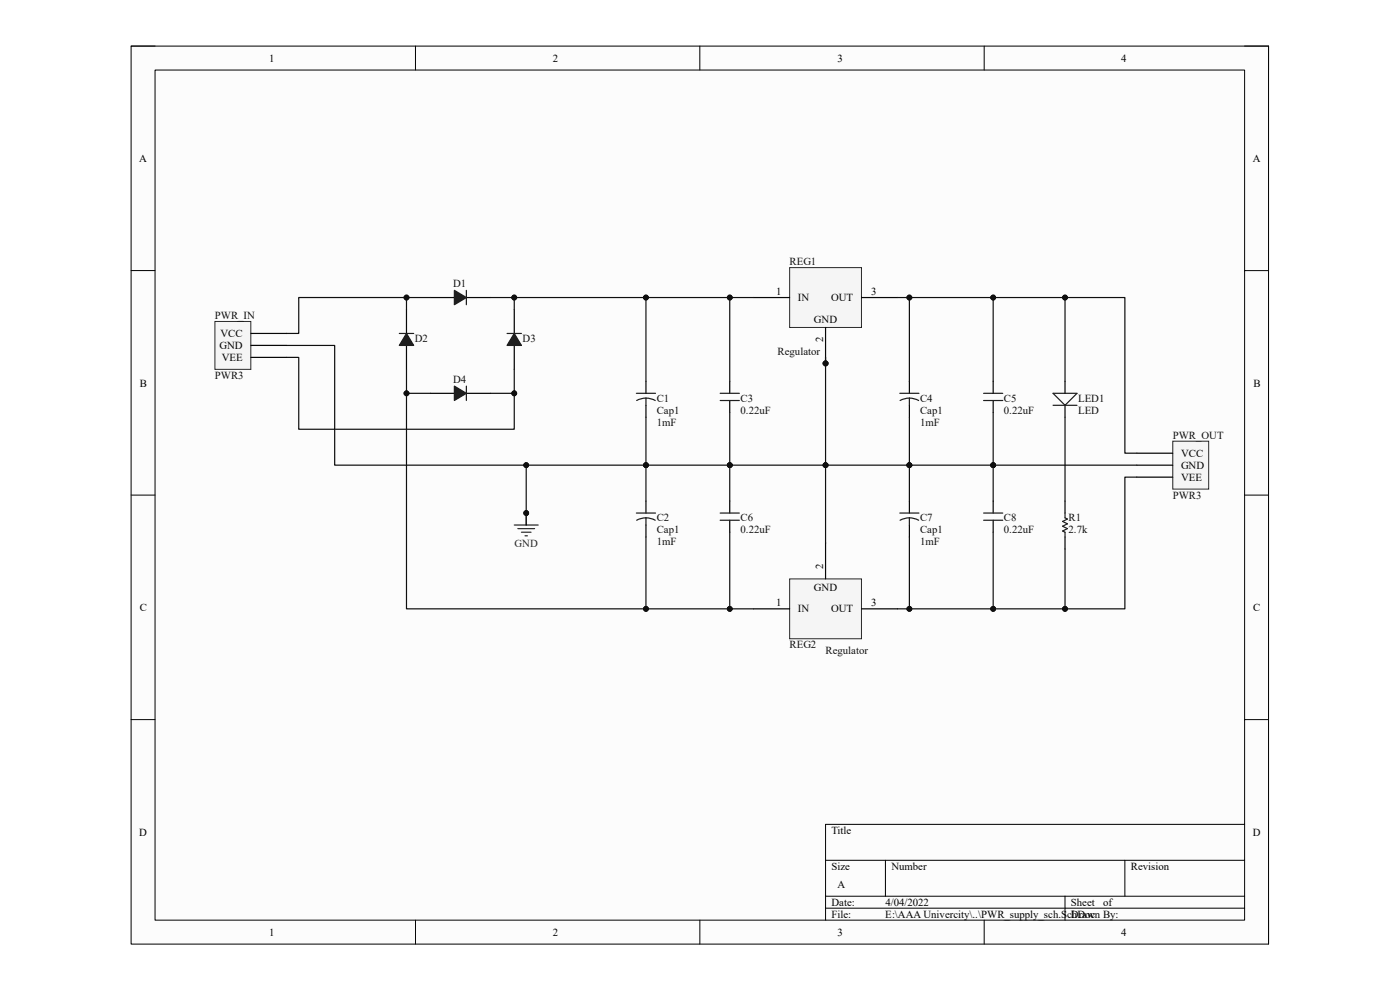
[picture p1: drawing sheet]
<svg xmlns="http://www.w3.org/2000/svg" width="297mm" height="210mm" viewBox="0 0 297 210" stroke-linecap="round" stroke-linejoin="round" font-family="sans-serif">
<path d="M27.8 9.8h241.3v190.5h-241.3z" fill-rule="evenodd" fill="#fcfcfc"/>
<path d="M27.8 9.8h241.3v190.5h-241.3z" fill="none" stroke="#000" stroke-width=".21"/>
<path d="M32.9 14.9h231.1v180.3h-231.1z" fill-rule="evenodd" fill="#fcfcfc"/>
<g fill="none" stroke="#000" stroke-width=".21">
<path d="M27.8 9.8h5.1M32.9 14.9h231.1v180.3h-231.1zM88.1 9.8v5.1M148.5 9.8v5.1M208.8 9.8v5.1M264 9.8h5.1v5.1M27.8 57.4h5.1M264 57.4h5.1M27.8 105h5.1M264 105h5.1M27.8 152.7h5.1M264 152.7h5.1"/>
<path d="M264 174.9h-88.9v20.3M88.1 195.2v5.1M148.5 195.2v5.1M175.1 182.5h88.9M175.1 190.1h88.9M175.1 192.7h88.9M187.8 182.5v7.6M208.8 195.2v5.1M225.9 190.1v5.1M238.6 182.5v7.6M269.1 195.2v5.1"/>
</g>
<path d="M45.6 68.2h7.6v10.2h-7.6z" fill-rule="evenodd" fill="#f5f5f5"/>
<path d="M45.6 68.2h7.6v10.2h-7.6z" fill="none" stroke="#262626" stroke-width=".21"/>
<path d="M53.2 70.7h7.6M53.2 73.3h7.6M53.2 75.8h7.6M91.3 63.1h5.1M98.9 63.1h5.1" fill="none" stroke="#000" stroke-width=".25"/>
<path d="M96.4 61.6l2.5 1.5-2.5 1.5z" fill="#1c1c1c"/>
<path d="M96.4 61.6l2.5 1.5-2.5 1.5zM98.9 61.6v3" fill="none" stroke="#1c1c1c" stroke-width=".25"/>
<path d="M109.1 65.7v5M109.1 73.3v5.1" fill="none" stroke="#000" stroke-width=".25"/>
<path d="M109.1 70.7l1.5 2.6h-3z" fill="#1c1c1c"/>
<path d="M107.6 70.7h3M109.1 70.7l1.5 2.6h-3z" fill="none" stroke="#1c1c1c" stroke-width=".25"/>
<path d="M91.3 83.4h5.1M98.9 83.4h5.1" fill="none" stroke="#000" stroke-width=".25"/>
<path d="M96.4 81.9l2.5 1.5-2.5 1.6z" fill="#1c1c1c"/>
<path d="M96.4 81.9l2.5 1.5-2.5 1.6zM98.9 81.9v3.1" fill="none" stroke="#1c1c1c" stroke-width=".25"/>
<path d="M86.2 65.7v5M86.2 73.3v5.1" fill="none" stroke="#000" stroke-width=".25"/>
<path d="M86.2 70.7l1.6 2.6h-3.1z" fill="#1c1c1c"/>
<path d="M84.7 70.7h3.1M86.2 70.7l1.6 2.6h-3.1zM135 83.4h4.1M137 84.5l1.3 .1 .7 .4M137 84.5l-1.2 .1-.7 .4M137 84.5v1.5M135 108.8h4.1M137 109.9l1.3 .1 .7 .4M137 109.9l-1.2 .1-.7 .4M137 109.9v1.5" fill="none" stroke="#1c1c1c" stroke-width=".25"/>
<path d="M137 80.9v2.5M137 86v2.5M137 106.3v2.5M137 111.4v2.5" fill="none" stroke="#000" stroke-width=".25"/>
<path d="M109.1 111.4h5.1M109.9 112.1h3.5M110.6 112.9h2.1M111.4 113.7h.5M111.6 108.8v2.6" fill="none" stroke="#262626" stroke-width=".25"/>
<circle cx="111.6" cy="108.8" r=".51" fill="#0e0e0e"/>
<circle cx="111.6" cy="108.8" r=".51" fill="none" stroke="#0e0e0e" stroke-width=".21"/>
<path d="M154.8 80.9v2.5M154.8 85v2.5M225.9 80.9v2.5M225.9 86v2.5M154.8 106.3v2.5M154.8 110.4v2.5" fill="none" stroke="#000" stroke-width=".25"/>
<path d="M152.8 85h4.1M152.8 83.4h4.1M223.4 83.4h5.1l-2.6 2.6zM223.4 86h5.1M152.8 110.4h4.1M152.8 108.8h4.1" fill="none" stroke="#1c1c1c" stroke-width=".25"/>
<circle cx="175.1" cy="77.1" r=".51" fill="#0e0e0e"/>
<circle cx="175.1" cy="77.1" r=".51" fill="none" stroke="#0e0e0e" stroke-width=".21"/>
<path d="M167.5 56.8h15.3v12.7h-15.3z" fill-rule="evenodd" fill="#f5f5f5"/>
<path d="M167.5 56.8h15.3v12.7h-15.3z" fill="none" stroke="#262626" stroke-width=".21"/>
<path d="M175.1 69.5v7.6" fill="none" stroke="#000" stroke-width=".25"/>
<circle cx="175.1" cy="77.1" r=".51" fill="#0e0e0e"/>
<circle cx="175.1" cy="77.1" r=".51" fill="none" stroke="#0e0e0e" stroke-width=".21"/>
<path d="M159.9 63.1h7.6M182.8 63.1h7.6" fill="none" stroke="#000" stroke-width=".25"/>
<path d="M167.5 122.8h15.3v12.7h-15.3z" fill-rule="evenodd" fill="#f5f5f5"/>
<path d="M167.5 122.8h15.3v12.7h-15.3z" fill="none" stroke="#262626" stroke-width=".21"/>
<path d="M192.9 80.9v2.5M192.9 86v2.5M210.7 80.9v2.5M210.7 85v2.5M175.1 115.2v7.6M192.9 106.3v2.5M192.9 111.4v2.5M210.7 106.3v2.5M210.7 110.4v2.5M159.9 129.2h7.6M182.8 129.2h7.6" fill="none" stroke="#000" stroke-width=".25"/>
<path d="M190.9 83.4h4.1M192.9 84.5h.8l1.2 .5M192.9 84.5h-.8l-1.1 .5M192.9 84.5v1.5M208.7 83.4h4M208.7 85h4M190.9 108.8h4.1M192.9 109.9h.8l1.2 .5M192.9 109.9h-.8l-1.1 .5M192.9 109.9v1.5M208.7 108.8h4M208.7 110.4h4" fill="none" stroke="#1c1c1c" stroke-width=".25"/>
<path d="M248.8 93.6h7.6v10.2h-7.6z" fill-rule="evenodd" fill="#f5f5f5"/>
<path d="M248.8 93.6h7.6v10.2h-7.6z" fill="none" stroke="#262626" stroke-width=".21"/>
<path d="M241.2 96.1h7.6M241.2 98.7h7.6M225.9 106.3v2.5M225.9 113.9v2.6M241.2 101.2h7.6" fill="none" stroke="#000" stroke-width=".25"/>
<path d="M225.9 108.8v1.1l.6 .2-1.1 .5 1.1 .5-1.1 .5 1.1 .5-1.1 .5 .5 .3v1" fill="none" stroke="#1c1c1c" stroke-width=".25"/>
<path d="M60.8 75.8h2.6v15.3h45.7v-7.7" fill="none" stroke="#0e0e0e" stroke-width=".25"/>
<circle cx="109.1" cy="83.4" r=".51" fill="#0e0e0e"/>
<circle cx="109.1" cy="83.4" r=".51" fill="none" stroke="#0e0e0e" stroke-width=".21"/>
<path d="M91.3 63.1h-5.1v2.6" fill="none" stroke="#0e0e0e" stroke-width=".25"/>
<circle cx="86.2" cy="63.1" r=".51" fill="#0e0e0e"/>
<circle cx="86.2" cy="63.1" r=".51" fill="none" stroke="#0e0e0e" stroke-width=".21"/>
<path d="M86.2 78.4v5h5.1" fill="none" stroke="#0e0e0e" stroke-width=".25"/>
<circle cx="86.2" cy="83.4" r=".51" fill="#0e0e0e"/>
<circle cx="86.2" cy="83.4" r=".51" fill="none" stroke="#0e0e0e" stroke-width=".21"/>
<path d="M109.1 78.4v5h-5.1" fill="none" stroke="#0e0e0e" stroke-width=".25"/>
<circle cx="109.1" cy="83.4" r=".51" fill="#0e0e0e"/>
<circle cx="109.1" cy="83.4" r=".51" fill="none" stroke="#0e0e0e" stroke-width=".21"/>
<path d="M86.2 63.1h-22.8v7.6h-2.6" fill="none" stroke="#0e0e0e" stroke-width=".25"/>
<circle cx="86.2" cy="63.1" r=".51" fill="#0e0e0e"/>
<circle cx="86.2" cy="63.1" r=".51" fill="none" stroke="#0e0e0e" stroke-width=".21"/>
<path d="M137 88.5v17.8" fill="none" stroke="#0e0e0e" stroke-width=".25"/>
<circle cx="137" cy="98.7" r=".51" fill="#0e0e0e"/>
<circle cx="137" cy="98.7" r=".51" fill="none" stroke="#0e0e0e" stroke-width=".21"/>
<path d="M109.1 63.1v2.6" fill="none" stroke="#0e0e0e" stroke-width=".25"/>
<circle cx="109.1" cy="63.1" r=".51" fill="#0e0e0e"/>
<circle cx="109.1" cy="63.1" r=".51" fill="none" stroke="#0e0e0e" stroke-width=".21"/>
<path d="M104 63.1h33v17.8" fill="none" stroke="#0e0e0e" stroke-width=".25"/>
<circle cx="109.1" cy="63.1" r=".51" fill="#0e0e0e"/>
<circle cx="109.1" cy="63.1" r=".51" fill="none" stroke="#0e0e0e" stroke-width=".21"/>
<circle cx="137" cy="63.1" r=".51" fill="#0e0e0e"/>
<circle cx="137" cy="63.1" r=".51" fill="none" stroke="#0e0e0e" stroke-width=".21"/>
<path d="M60.8 73.3h10.2v25.4h66" fill="none" stroke="#0e0e0e" stroke-width=".25"/>
<circle cx="111.6" cy="98.7" r=".51" fill="#0e0e0e"/>
<circle cx="111.6" cy="98.7" r=".51" fill="none" stroke="#0e0e0e" stroke-width=".21"/>
<circle cx="137" cy="98.7" r=".51" fill="#0e0e0e"/>
<circle cx="137" cy="98.7" r=".51" fill="none" stroke="#0e0e0e" stroke-width=".21"/>
<path d="M111.6 98.7v12.7" fill="none" stroke="#0e0e0e" stroke-width=".25"/>
<circle cx="111.6" cy="108.8" r=".51" fill="#0e0e0e"/>
<circle cx="111.6" cy="108.8" r=".51" fill="none" stroke="#0e0e0e" stroke-width=".21"/>
<circle cx="111.6" cy="98.7" r=".51" fill="#0e0e0e"/>
<circle cx="111.6" cy="98.7" r=".51" fill="none" stroke="#0e0e0e" stroke-width=".21"/>
<path d="M86.2 83.4v45.8h50.8v-15.3" fill="none" stroke="#0e0e0e" stroke-width=".25"/>
<circle cx="137" cy="129.2" r=".51" fill="#0e0e0e"/>
<circle cx="137" cy="129.2" r=".51" fill="none" stroke="#0e0e0e" stroke-width=".21"/>
<circle cx="86.2" cy="83.4" r=".51" fill="#0e0e0e"/>
<circle cx="86.2" cy="83.4" r=".51" fill="none" stroke="#0e0e0e" stroke-width=".21"/>
<path d="M137 63.1h17.8v17.8" fill="none" stroke="#0e0e0e" stroke-width=".25"/>
<circle cx="137" cy="63.1" r=".51" fill="#0e0e0e"/>
<circle cx="137" cy="63.1" r=".51" fill="none" stroke="#0e0e0e" stroke-width=".21"/>
<circle cx="154.8" cy="63.1" r=".51" fill="#0e0e0e"/>
<circle cx="154.8" cy="63.1" r=".51" fill="none" stroke="#0e0e0e" stroke-width=".21"/>
<path d="M154.8 87.5v18.8" fill="none" stroke="#0e0e0e" stroke-width=".25"/>
<circle cx="154.8" cy="98.7" r=".51" fill="#0e0e0e"/>
<circle cx="154.8" cy="98.7" r=".51" fill="none" stroke="#0e0e0e" stroke-width=".21"/>
<path d="M154.8 112.9v16.3h-17.8" fill="none" stroke="#0e0e0e" stroke-width=".25"/>
<circle cx="154.8" cy="129.2" r=".51" fill="#0e0e0e"/>
<circle cx="154.8" cy="129.2" r=".51" fill="none" stroke="#0e0e0e" stroke-width=".21"/>
<circle cx="137" cy="129.2" r=".51" fill="#0e0e0e"/>
<circle cx="137" cy="129.2" r=".51" fill="none" stroke="#0e0e0e" stroke-width=".21"/>
<path d="M137 98.7h17.8" fill="none" stroke="#0e0e0e" stroke-width=".25"/>
<circle cx="137" cy="98.7" r=".51" fill="#0e0e0e"/>
<circle cx="137" cy="98.7" r=".51" fill="none" stroke="#0e0e0e" stroke-width=".21"/>
<circle cx="154.8" cy="98.7" r=".51" fill="#0e0e0e"/>
<circle cx="154.8" cy="98.7" r=".51" fill="none" stroke="#0e0e0e" stroke-width=".21"/>
<path d="M154.8 63.1h5.1" fill="none" stroke="#0e0e0e" stroke-width=".25"/>
<circle cx="154.8" cy="63.1" r=".51" fill="#0e0e0e"/>
<circle cx="154.8" cy="63.1" r=".51" fill="none" stroke="#0e0e0e" stroke-width=".21"/>
<path d="M154.8 129.2h5.1" fill="none" stroke="#0e0e0e" stroke-width=".25"/>
<circle cx="154.8" cy="129.2" r=".51" fill="#0e0e0e"/>
<circle cx="154.8" cy="129.2" r=".51" fill="none" stroke="#0e0e0e" stroke-width=".21"/>
<path d="M175.1 75.8v39.4" fill="none" stroke="#0e0e0e" stroke-width=".25"/>
<circle cx="175.1" cy="98.7" r=".51" fill="#0e0e0e"/>
<circle cx="175.1" cy="98.7" r=".51" fill="none" stroke="#0e0e0e" stroke-width=".21"/>
<circle cx="175.1" cy="77.1" r=".51" fill="#0e0e0e"/>
<circle cx="175.1" cy="77.1" r=".51" fill="none" stroke="#0e0e0e" stroke-width=".21"/>
<path d="M154.8 98.7h20.3" fill="none" stroke="#0e0e0e" stroke-width=".25"/>
<circle cx="154.8" cy="98.7" r=".51" fill="#0e0e0e"/>
<circle cx="154.8" cy="98.7" r=".51" fill="none" stroke="#0e0e0e" stroke-width=".21"/>
<circle cx="175.1" cy="98.7" r=".51" fill="#0e0e0e"/>
<circle cx="175.1" cy="98.7" r=".51" fill="none" stroke="#0e0e0e" stroke-width=".21"/>
<path d="M190.4 63.1h2.5v17.8" fill="none" stroke="#0e0e0e" stroke-width=".25"/>
<circle cx="192.9" cy="63.1" r=".51" fill="#0e0e0e"/>
<circle cx="192.9" cy="63.1" r=".51" fill="none" stroke="#0e0e0e" stroke-width=".21"/>
<path d="M192.9 88.5v17.8" fill="none" stroke="#0e0e0e" stroke-width=".25"/>
<circle cx="192.9" cy="98.7" r=".51" fill="#0e0e0e"/>
<circle cx="192.9" cy="98.7" r=".51" fill="none" stroke="#0e0e0e" stroke-width=".21"/>
<path d="M192.9 113.9v15.3h-2.5" fill="none" stroke="#0e0e0e" stroke-width=".25"/>
<circle cx="192.9" cy="129.2" r=".51" fill="#0e0e0e"/>
<circle cx="192.9" cy="129.2" r=".51" fill="none" stroke="#0e0e0e" stroke-width=".21"/>
<path d="M175.1 98.7h17.8" fill="none" stroke="#0e0e0e" stroke-width=".25"/>
<circle cx="175.1" cy="98.7" r=".51" fill="#0e0e0e"/>
<circle cx="175.1" cy="98.7" r=".51" fill="none" stroke="#0e0e0e" stroke-width=".21"/>
<circle cx="192.9" cy="98.7" r=".51" fill="#0e0e0e"/>
<circle cx="192.9" cy="98.7" r=".51" fill="none" stroke="#0e0e0e" stroke-width=".21"/>
<path d="M192.9 63.1h17.8v17.8" fill="none" stroke="#0e0e0e" stroke-width=".25"/>
<circle cx="192.9" cy="63.1" r=".51" fill="#0e0e0e"/>
<circle cx="192.9" cy="63.1" r=".51" fill="none" stroke="#0e0e0e" stroke-width=".21"/>
<circle cx="210.7" cy="63.1" r=".51" fill="#0e0e0e"/>
<circle cx="210.7" cy="63.1" r=".51" fill="none" stroke="#0e0e0e" stroke-width=".21"/>
<path d="M210.7 87.5v18.8" fill="none" stroke="#0e0e0e" stroke-width=".25"/>
<circle cx="210.7" cy="98.7" r=".51" fill="#0e0e0e"/>
<circle cx="210.7" cy="98.7" r=".51" fill="none" stroke="#0e0e0e" stroke-width=".21"/>
<path d="M210.7 112.9v16.3h-17.8" fill="none" stroke="#0e0e0e" stroke-width=".25"/>
<circle cx="210.7" cy="129.2" r=".51" fill="#0e0e0e"/>
<circle cx="210.7" cy="129.2" r=".51" fill="none" stroke="#0e0e0e" stroke-width=".21"/>
<circle cx="192.9" cy="129.2" r=".51" fill="#0e0e0e"/>
<circle cx="192.9" cy="129.2" r=".51" fill="none" stroke="#0e0e0e" stroke-width=".21"/>
<path d="M192.9 98.7h17.8" fill="none" stroke="#0e0e0e" stroke-width=".25"/>
<circle cx="192.9" cy="98.7" r=".51" fill="#0e0e0e"/>
<circle cx="192.9" cy="98.7" r=".51" fill="none" stroke="#0e0e0e" stroke-width=".21"/>
<circle cx="210.7" cy="98.7" r=".51" fill="#0e0e0e"/>
<circle cx="210.7" cy="98.7" r=".51" fill="none" stroke="#0e0e0e" stroke-width=".21"/>
<path d="M210.7 63.1h15.2v17.8" fill="none" stroke="#0e0e0e" stroke-width=".25"/>
<circle cx="210.7" cy="63.1" r=".51" fill="#0e0e0e"/>
<circle cx="210.7" cy="63.1" r=".51" fill="none" stroke="#0e0e0e" stroke-width=".21"/>
<circle cx="225.9" cy="63.1" r=".51" fill="#0e0e0e"/>
<circle cx="225.9" cy="63.1" r=".51" fill="none" stroke="#0e0e0e" stroke-width=".21"/>
<path d="M225.9 63.1h12.7v33h2.6" fill="none" stroke="#0e0e0e" stroke-width=".25"/>
<circle cx="225.9" cy="63.1" r=".51" fill="#0e0e0e"/>
<circle cx="225.9" cy="63.1" r=".51" fill="none" stroke="#0e0e0e" stroke-width=".21"/>
<path d="M210.7 98.7h30.5" fill="none" stroke="#0e0e0e" stroke-width=".25"/>
<circle cx="210.7" cy="98.7" r=".51" fill="#0e0e0e"/>
<circle cx="210.7" cy="98.7" r=".51" fill="none" stroke="#0e0e0e" stroke-width=".21"/>
<path d="M225.9 88.5v17.8M241.2 101.2h-2.6v28h-12.7v-12.7" fill="none" stroke="#0e0e0e" stroke-width=".25"/>
<circle cx="225.9" cy="129.2" r=".51" fill="#0e0e0e"/>
<circle cx="225.9" cy="129.2" r=".51" fill="none" stroke="#0e0e0e" stroke-width=".21"/>
<path d="M210.7 129.2h15.2" fill="none" stroke="#0e0e0e" stroke-width=".25"/>
<circle cx="225.9" cy="129.2" r=".51" fill="#0e0e0e"/>
<circle cx="225.9" cy="129.2" r=".51" fill="none" stroke="#0e0e0e" stroke-width=".21"/>
<circle cx="210.7" cy="129.2" r=".51" fill="#0e0e0e"/>
<circle cx="210.7" cy="129.2" r=".51" fill="none" stroke="#0e0e0e" stroke-width=".21"/>
<g font-size="2.3">
<text x="57.1" y="13.1">1</text>
<text x="117.3" y="13.1">2</text>
<text x="177.7" y="13.1">3</text>
<text x="237.9" y="13.1">4</text>
<text x="29.5" y="34.4">A</text>
<text x="265.8" y="34.4">A</text>
<text x="164.6" y="62.6">1</text>
<text x="169.3" y="63.9">IN</text>
<text x="176.3" y="63.9">OUT</text>
<text x="184.8" y="62.6">3</text>
<text x="46.8" y="71.5">VCC</text>
<text x="172.7" y="68.5">GND</text>
<text x="46.6" y="74">GND</text>
<text x="47" y="76.6">VEE</text>
<text x="174.6" y="72.6" transform="rotate(-90 174.6 72.6)">2</text>
<text x="29.6" y="82">B</text>
<text x="265.9" y="82">B</text>
<text x="250.6" y="96.9">VCC</text>
<text x="250.6" y="99.4">GND</text>
<text x="250.6" y="102">VEE</text>
<text x="172.7" y="125.3">GND</text>
<text x="174.6" y="120.8" transform="rotate(-90 174.6 120.8)">2</text>
<text x="29.6" y="129.6">C</text>
<text x="164.6" y="128.7">1</text>
<text x="169.3" y="129.9">IN</text>
<text x="176.3" y="129.9">OUT</text>
<text x="184.8" y="128.7">3</text>
<text x="265.9" y="129.6">C</text>
<text x="29.5" y="177.2">D</text>
<text x="176.4" y="176.9">Title</text>
<text x="265.8" y="177.2">D</text>
<text x="176.4" y="184.5">Size</text>
<text x="189.1" y="184.5">Number</text>
<text x="239.9" y="184.5">Revision</text>
<text x="177.7" y="188.3">A</text>
<text x="176.4" y="192.2">Date:</text>
<text x="176.4" y="194.7">File:</text>
<text x="187.8" y="194.7">E:\AAA Univercity\..\PWR_supply_sch.SchDoc</text>
<text x="187.8" y="192.2">4/04/2022</text>
<text x="227.2" y="192.2">Sheet</text>
<text x="227.2" y="194.7">Drawn By:</text>
<text x="234.1" y="192.2">of</text>
<text x="57.1" y="198.5">1</text>
<text x="117.3" y="198.5">2</text>
<text x="177.7" y="198.5">3</text>
<text x="237.9" y="198.5">4</text>
</g>
<g font-size="2.3" fill="#0e0e0e">
<text x="167.5" y="56.3">REG1</text>
<text x="96.1" y="60.8">D1</text>
<text x="45.6" y="67.7">PWR_IN</text>
<text x="88" y="72.5">D2</text>
<text x="110.9" y="72.5">D3</text>
<text x="165" y="75.3">Regulator</text>
<text x="45.6" y="80.4">PWR3</text>
<text x="96.1" y="81.2">D4</text>
<text x="139.3" y="85.2">C1</text>
<text x="139.3" y="87.8">Cap1</text>
<text x="157.1" y="87.8">0.22uF</text>
<text x="157.1" y="85.2">C3</text>
<text x="195.2" y="85.2">C4</text>
<text x="195.2" y="87.8">Cap1</text>
<text x="213" y="87.8">0.22uF</text>
<text x="213" y="85.2">C5</text>
<text x="228.7" y="85.2">LED1</text>
<text x="228.7" y="87.8">LED</text>
<text x="139.3" y="90.3">1mF</text>
<text x="195.2" y="90.3">1mF</text>
<text x="248.8" y="93.1">PWR_OUT</text>
<text x="248.8" y="105.8">PWR3</text>
<text x="139.3" y="110.6">C2</text>
<text x="139.3" y="113.2">Cap1</text>
<text x="157.1" y="113.2">0.22uF</text>
<text x="157.1" y="110.6">C6</text>
<text x="195.2" y="110.6">C7</text>
<text x="195.2" y="113.2">Cap1</text>
<text x="213" y="113.2">0.22uF</text>
<text x="213" y="110.6">C8</text>
<text x="226.7" y="113.2">2.7k</text>
<text x="226.7" y="110.6">R1</text>
<text x="139.3" y="115.7">1mF</text>
<text x="195.2" y="115.7">1mF</text>
<text x="167.5" y="137.5">REG2</text>
<text x="175.1" y="138.8">Regulator</text>
</g>
<text font-size="2.3" fill="#262626" x="109.2" y="116">GND</text>
</svg>
